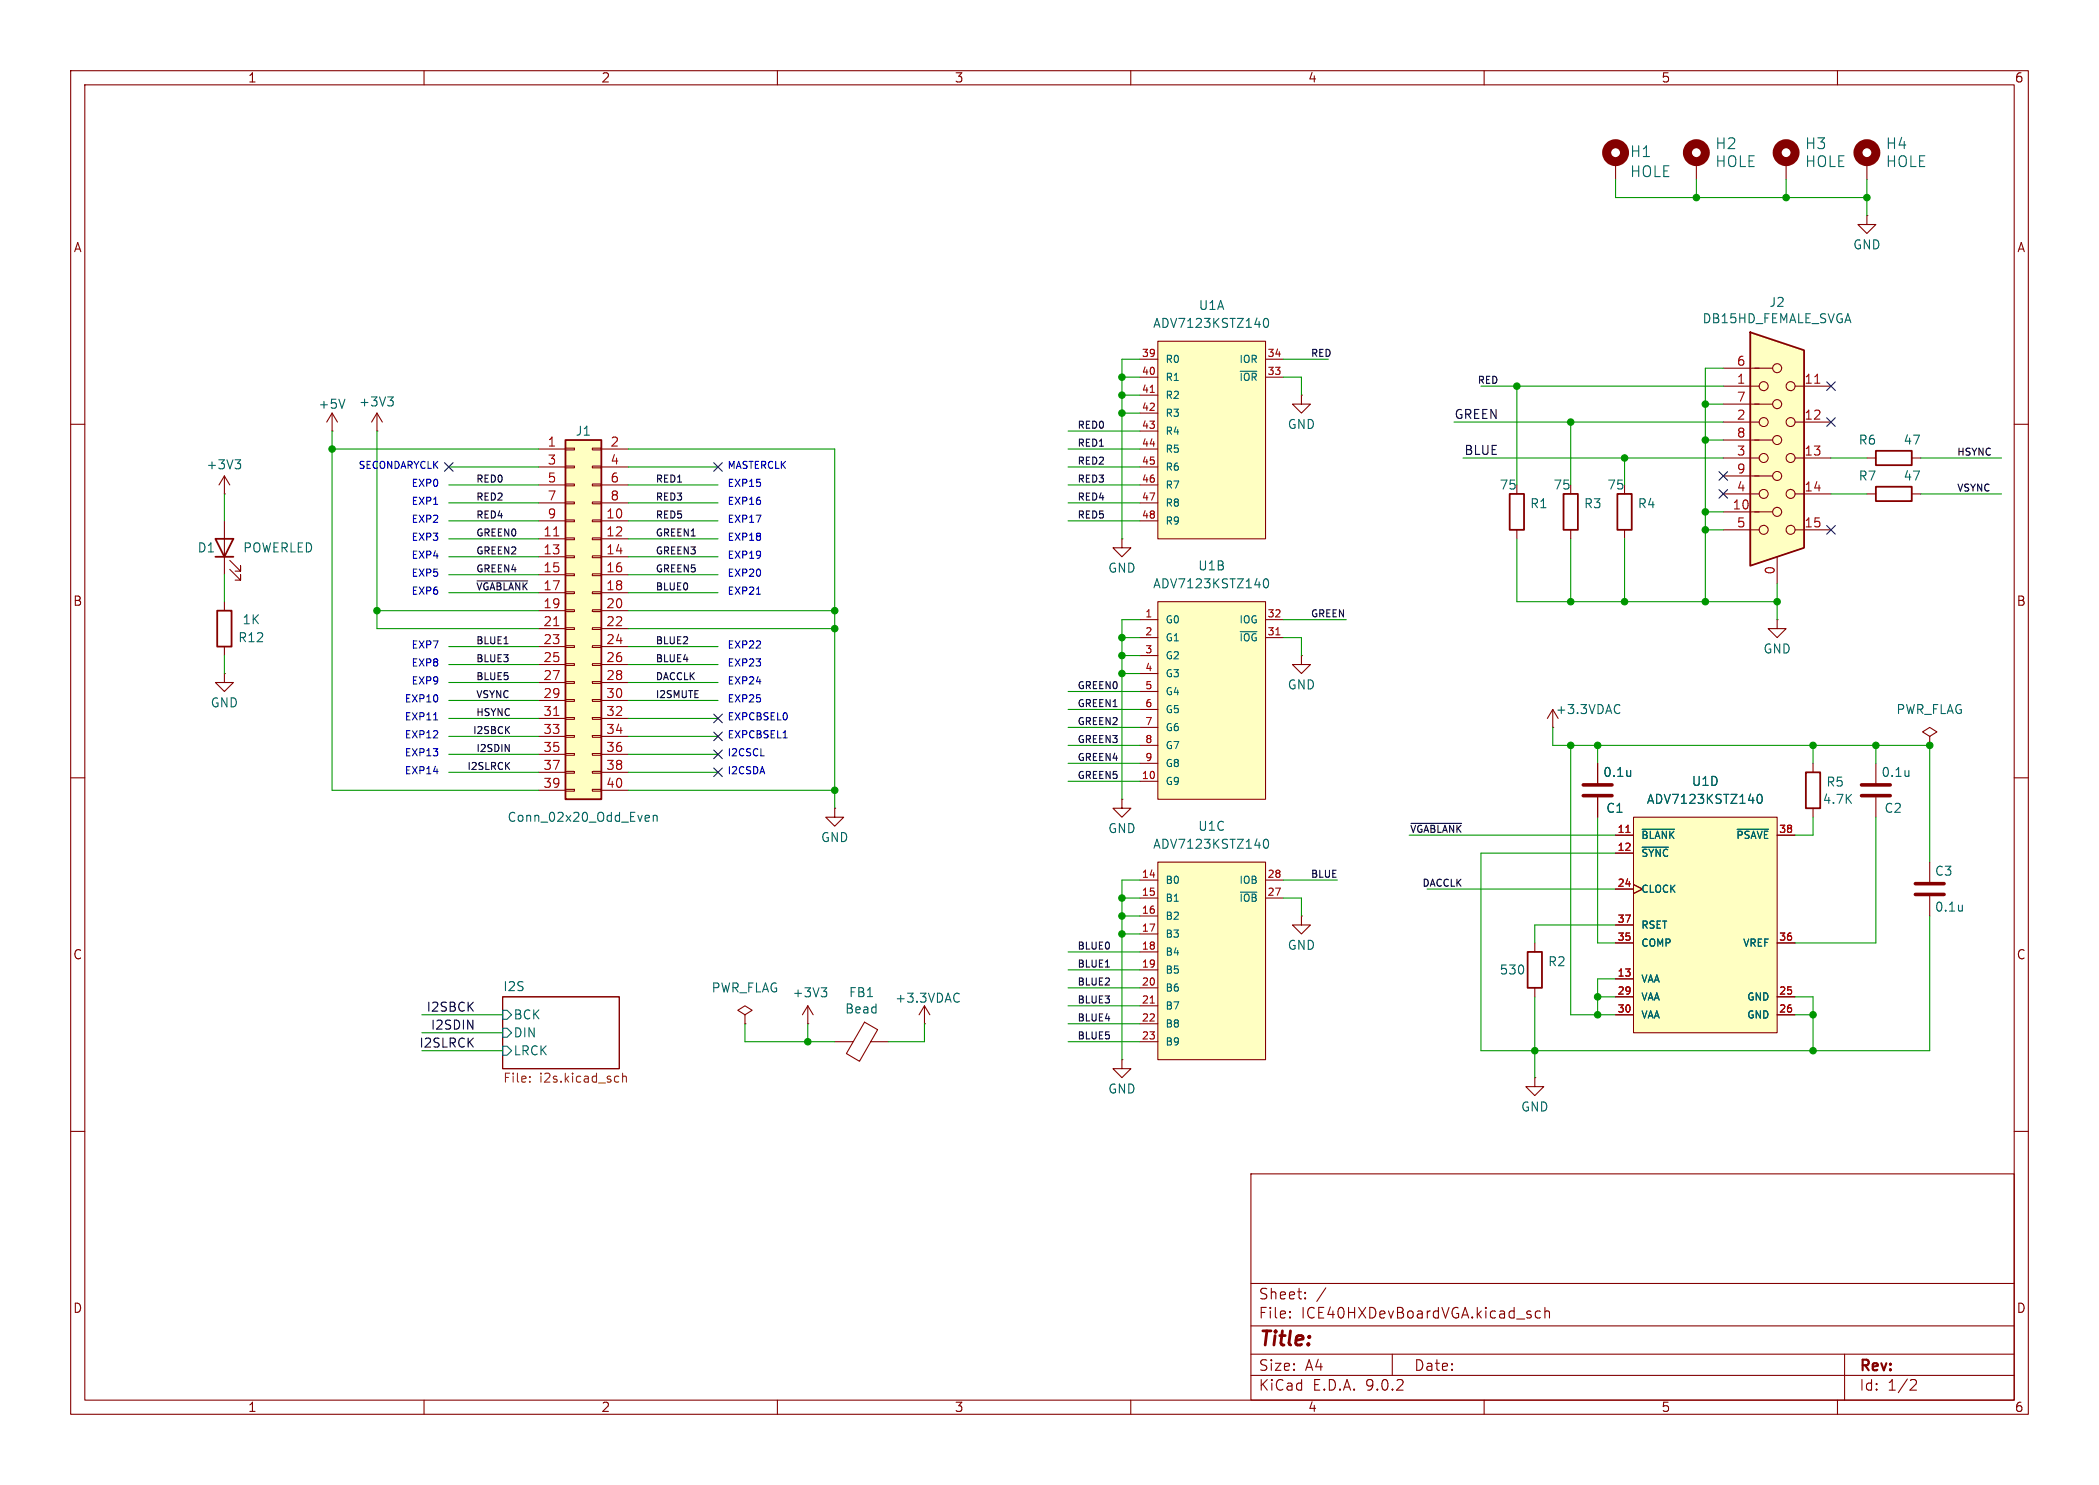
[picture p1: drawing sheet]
<svg xmlns="http://www.w3.org/2000/svg" width="297mm" height="210mm" viewBox="0 0 297 210" stroke-linecap="round" stroke-linejoin="round" font-family="sans-serif">
<g fill="none" stroke="#840000" stroke-width=".15">
<path d="M10 10h277v190h-277zM12 12h273v186h-273zM60 10v2M110 10v2M160 10v2M210 10v2M260 10v2M10 60h2M158.7 76.2v1.3h1.3l-1.3 1.2-1.2-1.2h1.2M158.7 76.2h.1M264.2 64.8h1.2M270.5 64.8h1.3"/>
<path d="M285 60h2M10 110h2M158.7 113v1.3h1.3l-1.3 1.3-1.2-1.3h1.2M158.7 113h.1M226.1 108v2.7M226.1 112.8v2.8M256.5 108v1.2M256.5 114.3v1.3M265.4 108v2.7M265.4 112.8v2.8M285 110h2M217.2 133.4v1.2"/>
<path d="M217.2 139.7v1.3M71.1 141h16.5v10.1h-16.5zM10 160h2M177 166h108v32h-108zM285 160h2M60 198v2M110 198v2M160 198v2M177 194.5h108M177 191.5h108M177 187.5h108M177 181.5h108"/>
<path d="M182.5 186.3h.1l-.1 .1M182.5 186.3v.1M182.5 185.5v.1M182.5 185.5h.1l-.1 .1M184.7 183.6v.1M184.7 183.6h-.1l.1 .1M184.7 182.8v.1M184.7 182.8h-.1l.1 .1M187.6 182.1l-1.3 2M197 191.5v3M210 198v2M218 185.5l-.5-.1-.3 .3v.4l.2 .2 .1 .1 .5-.1"/>
<path d="M218.6 185.5a.37 .37 0 0 1 .6 .1v.8M218.6 184.9v1.5M260 198v2M261 191.5v6.5M270.5 195.1l.5 .1a.41 .41 0 0 1 .1 .5l-.9 .9h1"/>
</g>
<path d="M230.7 109v.8M230.7 109.7h.1M270.1 109v.8M270.1 109.7h-.1M71.1 142.9h.7l.6 .6-.6 .6h-.7zM71.1 145.4h.7l.6 .7-.6 .6h-.7zM71.1 148h.7l.6 .6-.6 .6h-.7z" fill="none" stroke="#006464" stroke-width=".15"/>
<path d="M75 152.9v.1M75 152.3v.1M87.4 152.2l.1 .1M87.5 153h-.1M88.1 151.8v1.2M88.1 152.3l.2-.1 .3 .1v.7" fill="none" stroke="#725600" stroke-width=".15"/>
<path d="M265.4 63.8h5.1v2h-5.1zM255.5 109.2h2.1v5.1h-2.1zM216.2 134.6h2v5.1h-2z" fill="none" stroke="#840000" stroke-width=".25"/>
<path d="M224 112.5h4.1M224 111h4.1M263.4 112.5h4.1M263.4 111h4.1" fill="none" stroke="#840000" stroke-width=".51"/>
<path d="M231.1 115.6h20.4v30.5h-20.4z" fill="#ffffc2"/>
<g fill="none" stroke="#840000" stroke-width=".15">
<path d="M264.2 69.9h1.2M270.5 69.9h1.3M31.7 85.1v1.3M31.7 91.4v1.3M228.6 118.1h2.5M231.1 115.6h20.4v30.5h-20.4zM251.5 118.1h2.5M228.6 120.7h2.5M228.6 125.7h2.5M228.6 130.8h2.5M228.6 133.4h2.5M228.6 138.4h2.5"/>
<path d="M231.1 125.1l1.3 .6-1.3 .7M251.5 133.4h2.5M273 121.9v2.8M273 126.7v2.8M217.2 152.4v1.3h1.2l-1.2 1.2-1.3-1.2h1.3M217.2 152.4h.1M228.6 141h2.5M228.6 143.5h2.5M251.5 141h2.5M251.5 143.5h2.5"/>
</g>
<path d="M232.4 117.3h4.5M232.4 119.8h3.7M245.8 117.3h4.4M248.8 112.4l.1-.1a.69 .69 0 0 1 .3 1.2l-.2 .1a.69 .69 0 0 1-.3-1.1zM277.7 128v.8M277.7 128.7l-.1 .1" fill="none" stroke="#006464" stroke-width=".15"/>
<path d="M230.1 117.7h.5" fill="none" stroke="#a90000" stroke-width=".15"/>
<path d="M271 125h4.1M271 126.5h4.1" fill="none" stroke="#840000" stroke-width=".51"/>
<path d="M265.4 68.8h5.1v2.1h-5.1zM30.7 86.4h2.1v5h-2.1z" fill="none" stroke="#840000" stroke-width=".25"/>
<path d="M163.8 121.9h15.3v28h-15.3z" fill="#ffffc2"/>
<g fill="none" stroke="#840000" stroke-width=".15">
<path d="M31.7 69.9h.1M31.7 67.3l-.7 1.3M31.7 67.3l.8 1.3M31.7 67.3v2.6M31.7 73.7v7.6M32.5 79.2l1.5 1.6v-.8v.8h-.7M31.7 95.3v1.2h1.3l-1.3 1.3-1.2-1.3h1.2M31.7 95.3h.1M32.5 80.5l1.5 1.5v-.7v.7h-.7M161.3 124.5h2.5M161.3 127h2.5M161.3 129.5h2.5"/>
<path d="M161.3 132.1h2.5M161.3 134.6h2.5M161.3 137.2h2.5M161.3 139.7h2.5M163.8 121.9h15.3v28h-15.3zM179.1 124.5h2.5M179.1 127h2.5M118.1 147.3h2.6M122.3 144.6l1.9 1-2.6 4.5-1.8-1.1zM123.2 147.3h2.5M158.7 149.9v1.2h1.3l-1.3 1.3-1.2-1.3h1.2M158.7 149.9h.1"/>
<path d="M161.3 142.2h2.5M161.3 144.8h2.5M161.3 147.3h2.5"/>
</g>
<path d="M162.8 141.9h.5" fill="none" stroke="#a90000" stroke-width=".15"/>
<path d="M33.3 65h.7l-.4 .5M33.8 65.5l.2 .3v.3l-.2 .2M178.9 118.8l.2-.1a.69 .69 0 0 1 .3 1.1l-.2 .2a.69 .69 0 0 1-.3-1.2zM175.5 126.2h2.4" fill="none" stroke="#006464" stroke-width=".15"/>
<path d="M30.5 76.2h2.5l-1.3 2.5zM30.5 78.7h2.5" fill="none" stroke="#840000" stroke-width=".25"/>
<path d="M163.8 48.3h15.3v27.9h-15.3z" fill="#ffffc2"/>
<g fill="none" stroke="#840000" stroke-width=".15">
<path d="M161.3 50.8h2.5M161.3 53.3h2.5M161.3 55.9h2.5M161.3 58.4h2.5M163.8 48.3h15.3v27.9h-15.3zM179.1 50.8h2.5M179.1 53.3h2.5M184.1 55.9v1.3h1.3l-1.3 1.2-1.2-1.2h1.2M184.1 55.9h.1M161.3 61h2.5M161.3 63.5h2.5M161.3 66h2.5"/>
<path d="M161.3 68.6h2.5M161.3 71.1h2.5M161.3 73.7h2.5M222.2 68.6v1.3M222.2 74.9v1.3M229.9 68.6v1.3M229.9 74.9v1.3M218.9 101.6l.8-1.3v2.6M219.7 102.9h.1"/>
</g>
<path d="M162.8 55.5h.5" fill="none" stroke="#a90000" stroke-width=".15"/>
<path d="M175.5 52.5h2.4M178.9 45.1l.2-.1a.69 .69 0 0 1 .3 1.2l-.2 .1a.69 .69 0 0 1-.3-1.1zM229 99.6l.2 .2M229.2 100.8l-.2 .1" fill="none" stroke="#006464" stroke-width=".15"/>
<path d="M221.2 69.9h2.1v5h-2.1zM228.9 69.9h2v5h-2z" fill="none" stroke="#840000" stroke-width=".25"/>
<path d="M163.8 85.1h15.3v27.9h-15.3z" fill="#ffffc2"/>
<g fill="none" stroke="#840000" stroke-width=".15">
<path d="M264.2 30.5v1.3h1.2l-1.2 1.2-1.3-1.2h1.3M264.2 30.5h.1M214.6 68.6v1.3M214.6 74.9v1.3M161.3 87.6h2.5M161.3 90.2h2.5M161.3 92.7h2.5M161.3 95.3h2.5M161.3 97.8h2.5M163.8 85.1h15.3v27.9h-15.3zM179.1 87.6h2.5M179.1 90.2h2.5"/>
<path d="M184.1 92.7v1.3h1.3l-1.3 1.3-1.2-1.3h1.2M184.1 92.7h.1M251.5 87.6v1.3h1.2l-1.2 1.3-1.3-1.3h1.3M251.5 87.6h.1M118.1 114.3v1.3h1.3l-1.3 1.2-1.3-1.2h1.3M118.1 114.3h.1M161.3 100.3h2.5M161.3 102.9h2.5M161.3 105.4h2.5M161.3 108h2.5M161.3 110.5h2.5M273 104.1l1.1-.6-1.1-.6-1 .6 1 .6v1.3"/>
<path d="M273 105.4h.1M105.4 143.5l1-.6-1-.7-1 .7 1 .6v1.3M105.4 144.8h.1M114.3 144.8h.1M114.3 142.2l-.8 1.3M114.3 142.2l.8 1.3M114.3 142.2v2.6M130.8 144.8h.1M130.8 142.2l-.8 1.3M130.8 142.2l.8 1.3M130.8 142.2v2.6"/>
</g>
<path d="M175.5 89.3h2.4M178.9 81.9h.2a.69 .69 0 0 1 .3 1.1l-.2 .1a.69 .69 0 0 1-.3-1.1zM116.2 139.7h.8l-.4 .5M116.7 140.2l.3 .2v.3l-.3 .3M135.5 140.5l.2 .1M135.7 141.6l-.2 .1" fill="none" stroke="#006464" stroke-width=".15"/>
<path d="M180.5 89.8h.6" fill="none" stroke="#a90000" stroke-width=".15"/>
<path d="M213.6 69.9h2v5h-2z" fill="none" stroke="#840000" stroke-width=".25"/>
<path d="M247.6 47l7.7 2.5v28l-7.7 2.5z" fill="#ffffc2"/>
<path d="M247.6 47l7.7 2.5v28l-7.7 2.5z" fill="none" stroke="#840000" stroke-width=".25"/>
<g fill="none" stroke="#840000" stroke-width=".15">
<path d="M243.8 57.2h7M243.8 52.1h7M243.8 54.6h5.1M243.8 59.7h5.1M254 54.6h5.1M254 59.7h5.1M243.8 62.2h7M243.8 67.3h7M243.8 72.4h7M243.8 64.8h5.1M243.8 69.9h5.1M243.8 74.9h5.1"/>
<path d="M251.5 78.7v3.9M254 64.8h5.1M254 69.9h5.1M254 74.9h5.1"/>
<circle cx="249.6" cy="59.7" r=".63"/>
<circle cx="249.6" cy="54.6" r=".63"/>
<circle cx="251.5" cy="52.1" r=".63"/>
<circle cx="251.5" cy="57.1" r=".63"/>
<circle cx="253.4" cy="59.7" r=".63"/>
<circle cx="253.4" cy="54.6" r=".63"/>
<circle cx="249.6" cy="64.8" r=".63"/>
<circle cx="249.6" cy="74.9" r=".63"/>
<circle cx="249.6" cy="69.8" r=".63"/>
<circle cx="251.5" cy="67.3" r=".63"/>
<circle cx="251.5" cy="62.2" r=".63"/>
<circle cx="251.5" cy="72.4" r=".63"/>
<circle cx="253.4" cy="64.8" r=".63"/>
<circle cx="253.4" cy="69.8" r=".63"/>
<circle cx="253.4" cy="74.9" r=".63"/>
</g>
<path d="M256.8 54.2h.7" fill="none" stroke="#a90000" stroke-width=".15"/>
<path d="M80 62.2h5.1v50.8h-5.1z" fill="#ffffc2"/>
<path d="M80 62.2h5.1v50.8h-5.1z" fill="none" stroke="#840000" stroke-width=".25"/>
<g fill="none" stroke="#840000" stroke-width=".15">
<path d="M228.6 22.9v2.5M240 22.9v2.5M252.7 22.9v2.5M264.2 22.9v2.5M47 58.4l-.8 1.3M47 58.4l.8 1.3M47 58.4v2.6M53.3 58.4l-.7 1.3M53.3 58.4l.8 1.3M53.3 58.4v2.6M47 61h.1M53.3 61h.1"/>
<path d="M76.2 63.5h3.8M76.2 66h3.8M76.2 68.6h3.8M76.2 71.1h3.8M76.2 73.7h3.8M76.2 76.2h3.8M76.2 78.7h3.8M80 63.4h1.3v.2h-1.3zM80 65.9h1.3v.3h-1.3zM80 68.5h1.3v.2h-1.3zM80 71h1.3v.2h-1.3zM80 73.5h1.3v.3h-1.3z"/>
<path d="M80 76.1h1.3v.2h-1.3zM80 78.6h1.3v.3h-1.3zM83.8 63.4h1.3v.2h-1.3zM83.8 65.9h1.3v.3h-1.3zM83.8 68.5h1.3v.2h-1.3zM83.8 71h1.3v.2h-1.3zM83.8 73.5h1.3v.3h-1.3zM83.8 76.1h1.3v.2h-1.3zM83.8 78.6h1.3v.3h-1.3zM85.1 63.5h3.8M85.1 66h3.8M85.1 68.6h3.8"/>
<path d="M85.1 71.1h3.8M85.1 73.7h3.8M85.1 76.2h3.8M85.1 78.7h3.8M76.2 81.3h3.8M76.2 83.8h3.8M76.2 86.4h3.8M76.2 88.9h3.8M76.2 91.4h3.8M76.2 94h3.8M76.2 96.5h3.8M76.2 99.1h3.8"/>
<path d="M80 81.2h1.3v.2h-1.3zM80 83.7h1.3v.2h-1.3zM80 86.2h1.3v.3h-1.3zM80 88.8h1.3v.2h-1.3zM80 91.3h1.3v.3h-1.3zM80 93.9h1.3v.2h-1.3zM80 96.4h1.3v.2h-1.3zM80 98.9h1.3v.3h-1.3zM83.8 81.2h1.3v.2h-1.3zM83.8 83.7h1.3v.2h-1.3zM83.8 86.2h1.3v.3h-1.3zM83.8 88.8h1.3v.2h-1.3z"/>
<path d="M83.8 91.3h1.3v.3h-1.3zM83.8 93.9h1.3v.2h-1.3zM83.8 96.4h1.3v.2h-1.3zM83.8 98.9h1.3v.3h-1.3zM85.1 81.3h3.8M85.1 83.8h3.8M85.1 86.4h3.8M85.1 88.9h3.8M85.1 91.4h3.8M85.1 94h3.8M85.1 96.5h3.8M85.1 99.1h3.8"/>
<path d="M76.2 101.6h3.8M76.2 104.1h3.8M76.2 106.7h3.8M76.2 109.2h3.8M76.2 111.8h3.8M80 101.5h1.3v.2h-1.3zM80 104h1.3v.3h-1.3zM80 106.6h1.3v.2h-1.3zM80 109.1h1.3v.2h-1.3zM80 111.6h1.3v.3h-1.3zM83.8 101.5h1.3v.2h-1.3zM83.8 104h1.3v.3h-1.3z"/>
<path d="M83.8 106.6h1.3v.2h-1.3zM83.8 109.1h1.3v.2h-1.3zM83.8 111.6h1.3v.3h-1.3zM85.1 101.6h3.8M85.1 104.1h3.8M85.1 106.7h3.8M85.1 109.2h3.8M85.1 111.8h3.8M226.1 108v2.7M226.1 112.8v2.8M228.6 118.1h2.5M251.5 118.1h2.5"/>
<path d="M184.1 129.5v1.3h1.3l-1.3 1.3-1.2-1.3h1.2M184.1 129.5h.1M228.6 120.7h2.5M228.6 125.7h2.5M228.6 130.8h2.5M228.6 133.4h2.5M228.6 138.4h2.5M231.1 125.1l1.3 .6-1.3 .7M251.5 133.4h2.5M228.6 141h2.5M228.6 143.5h2.5M251.5 141h2.5"/>
<path d="M251.5 143.5h2.5"/>
</g>
<path d="M78.3 75.8h.8M78.3 88.5h.8M78.3 101.2h.8M230.1 117.7h.5" fill="none" stroke="#a90000" stroke-width=".15"/>
<g fill="none" stroke="#006464" stroke-width=".15">
<path d="M48.8 56.5l-.4 1.2M54.9 56.1h.7l-.4 .5M55.4 56.6l.2 .3v.3l-.2 .2M91.5 115.3l.3 .1 .1 .2-.6 .1M91.8 116.1h-.3M92.4 115.4l.2-.1 .3 .1 .1 .7M92.4 115.3v.8M230.7 109v.8M230.7 109.7h.1M232.4 117.3h4.5M232.4 119.8h3.7M245.8 117.3h4.4"/>
<path d="M248.8 112.4l.1-.1a.69 .69 0 0 1 .3 1.2l-.2 .1a.69 .69 0 0 1-.3-1.1z"/>
</g>
<g fill="none" stroke="#840000" stroke-width="1.3">
<circle cx="228.6" cy="21.6" r="1.27"/>
<circle cx="240" cy="21.6" r="1.27"/>
<circle cx="252.7" cy="21.6" r="1.27"/>
<circle cx="264.2" cy="21.6" r="1.27"/>
</g>
<path d="M67.5 82.2h7.2M199.6 116.4h7.2" fill="none" stroke="#0f0f0f" stroke-width=".15"/>
<g fill="none" stroke="#009600" stroke-width=".15">
<path d="M228.6 25.4v2.5h35.6M240 25.4v2.5M252.7 25.4v2.5M264.2 25.4v5.1M158.7 53.3h2.6M158.7 55.9h2.6M158.7 58.4h2.6M161.3 50.8h-2.6v25.4M181.6 53.3h2.5v2.6M181.6 50.8h6.4M205.7 59.7h38.1M209.5 54.6h34.3"/>
<path d="M214.6 54.6v14M222.2 59.7v8.9M241.3 57.2h2.5M243.8 52.1h-2.5v33M31.7 69.9v3.8M47 61v50.8h29.2M47 63.5h29.2M53.3 61v27.9h22.9M63.5 68.6h12.7M63.5 66h12.7M63.5 73.7h12.7M63.5 71.1h12.7"/>
<path d="M63.5 76.2h12.7M63.5 78.7h12.7M88.9 68.6h12.7M88.9 63.5h29.2v50.8M88.9 66h12.7M88.9 73.7h12.7M88.9 71.1h12.7M88.9 76.2h12.7M88.9 78.7h12.7M151.1 68.6h10.2M151.1 66h10.2M151.1 73.7h10.2"/>
<path d="M151.1 71.1h10.2M151.1 63.5h10.2M151.1 61h10.2M207 64.8h36.8M214.6 76.2v8.9h36.9M222.2 76.2v8.9M229.9 64.8v3.8M229.9 76.2v8.9M241.3 74.9h2.5M241.3 72.4h2.5M241.3 62.2h2.5M259.1 64.8h5.1"/>
<path d="M259.1 69.9h5.1M271.8 64.8h11.4M271.8 69.9h11.4M31.7 81.3v3.8M31.7 92.7v2.6M53.3 86.4h22.9M63.5 81.3h12.7M63.5 99.1h12.7M63.5 96.5h12.7M63.5 94h12.7M63.5 91.4h12.7M63.5 83.8h12.7"/>
<path d="M88.9 81.3h12.7M88.9 88.9h29.2M88.9 99.1h12.7M88.9 96.5h12.7M88.9 94h12.7M88.9 86.4h29.2M88.9 91.4h12.7M88.9 83.8h12.7M151.1 97.8h10.2M158.7 90.2h2.6M158.7 92.7h2.6M158.7 95.3h2.6"/>
<path d="M161.3 87.6h-2.6v25.4M181.6 87.6h8.9M181.6 90.2h2.5v2.5M251.5 82.6v5M63.5 109.2h12.7M63.5 106.7h12.7M63.5 101.6h12.7M63.5 104.1h12.7M88.9 111.8h29.2M88.9 109.2h12.7M88.9 106.7h12.7M88.9 101.6h12.7"/>
<path d="M88.9 104.1h12.7M151.1 105.4h10.2M151.1 108h10.2M151.1 100.3h10.2M151.1 102.9h10.2M151.1 110.5h10.2M199.4 118.1h29.2M219.7 102.9v2.5h53.3v16.5M222.2 105.4v38.1h6.4M226.1 105.4v2.6M226.1 115.6v17.8h2.5M256.5 105.4v2.6"/>
<path d="M256.5 115.6v2.5h-2.5M265.4 105.4v2.6M265.4 115.6v17.8h-11.4M151.1 139.7h10.2M151.1 137.2h10.2M151.1 134.6h10.2M158.7 127h2.6M158.7 132.1h2.6M158.7 129.5h2.6M161.3 124.5h-2.6v25.4M181.6 127h2.5v2.5M181.6 124.5h7.6"/>
<path d="M201.9 125.7h26.7M228.6 120.7h-19.1v27.9h63.5v-19.1M228.6 138.4h-2.5v5.1M228.6 130.8h-11.4v2.6M59.7 143.5h11.4M59.7 148.6h11.4M59.7 146.1h11.4M105.4 144.8v2.5h12.7M114.3 144.8v2.5M130.8 144.8v2.5h-5.1M151.1 147.3h10.2M151.1 144.8h10.2"/>
<path d="M151.1 142.2h10.2M217.2 141v11.4M226.1 141h2.5M254 141h2.5v7.6M254 143.5h2.5"/>
</g>
<g fill="none" stroke="#000084" stroke-width=".15">
<path d="M258.5 54l1.2 1.2M258.5 59.1l1.2 1.2M259.7 54l-1.2 1.2M259.7 59.1l-1.2 1.2M62.9 65.4l1.2 1.2M64.1 65.4l-1.2 1.2M101 65.4l1.2 1.2M102.2 65.4l-1.2 1.2M243.2 69.2l1.2 1.3M243.2 66.7l1.2 1.2M244.4 69.2l-1.2 1.3M244.4 66.7l-1.2 1.2"/>
<path d="M258.5 74.3l1.2 1.2M259.7 74.3l-1.2 1.2M101 108.6l1.2 1.2M101 103.5l1.2 1.2M101 101l1.2 1.2M101 106.1l1.2 1.2M102.2 108.6l-1.2 1.2M102.2 103.5l-1.2 1.2M102.2 101l-1.2 1.2M102.2 106.1l-1.2 1.2"/>
</g>
<path d="M107 84h.6M61.4 101.8h.5M110.8 104.4h.6" fill="none" stroke="#0000c2" stroke-width=".15"/>
<g fill="#009600" stroke="#009600" stroke-width=".15">
<circle cx="53.3" cy="86.4" r=".46"/>
<circle cx="47" cy="63.5" r=".46"/>
<circle cx="158.7" cy="95.3" r=".46"/>
<circle cx="118.1" cy="88.9" r=".46"/>
<circle cx="118.1" cy="86.4" r=".46"/>
<circle cx="118.1" cy="111.8" r=".46"/>
<circle cx="114.3" cy="147.3" r=".46"/>
<circle cx="158.7" cy="53.3" r=".46"/>
<circle cx="158.7" cy="55.9" r=".46"/>
<circle cx="158.7" cy="90.2" r=".46"/>
<circle cx="158.7" cy="92.7" r=".46"/>
<circle cx="158.7" cy="58.4" r=".46"/>
<circle cx="214.6" cy="54.6" r=".46"/>
<circle cx="251.5" cy="85.1" r=".46"/>
<circle cx="241.3" cy="85.1" r=".46"/>
<circle cx="226.1" cy="105.4" r=".46"/>
<circle cx="222.2" cy="105.4" r=".46"/>
<circle cx="229.9" cy="85.1" r=".46"/>
<circle cx="265.4" cy="105.4" r=".46"/>
<circle cx="256.5" cy="105.4" r=".46"/>
<circle cx="222.2" cy="85.1" r=".46"/>
<circle cx="241.3" cy="74.9" r=".46"/>
<circle cx="241.3" cy="72.4" r=".46"/>
<circle cx="226.1" cy="143.5" r=".46"/>
<circle cx="256.5" cy="148.6" r=".46"/>
<circle cx="256.5" cy="143.5" r=".46"/>
<circle cx="273" cy="105.4" r=".46"/>
<circle cx="226.1" cy="141" r=".46"/>
<circle cx="217.2" cy="148.6" r=".46"/>
<circle cx="158.7" cy="127" r=".46"/>
<circle cx="158.7" cy="132.1" r=".46"/>
<circle cx="158.7" cy="129.5" r=".46"/>
<circle cx="241.3" cy="62.2" r=".46"/>
<circle cx="229.9" cy="64.8" r=".46"/>
<circle cx="252.7" cy="27.9" r=".46"/>
<circle cx="240" cy="27.9" r=".46"/>
<circle cx="241.3" cy="57.2" r=".46"/>
<circle cx="222.2" cy="59.7" r=".46"/>
<circle cx="264.2" cy="27.9" r=".46"/>
</g>
<text font-size="2.8" fill="#840000" x="178" y="190.9">Title:</text>
<g font-size="2.1" fill="#006464">
<text x="230.6" y="22.4">H1</text>
<text x="242.6" y="21.3">H2</text>
<text x="242.6" y="23.9">HOLE</text>
<text x="255.3" y="21.3">H3</text>
<text x="255.3" y="23.9">HOLE</text>
<text x="266.8" y="21.3">H4</text>
<text x="266.8" y="23.9">HOLE</text>
<text x="230.6" y="25.3">HOLE</text>
</g>
<g font-size="2.1" fill="#840000">
<text x="178" y="184">Sheet:</text>
<text x="178" y="186.7">File:</text>
<text x="184.1" y="186.7">ICE40HXDevBoardVGA.kicad_sch</text>
<text x="178" y="196.9">KiCad</text>
<text x="178" y="194.1">Size:</text>
<text x="184.7" y="194.1">A4</text>
<text x="185.7" y="196.9">E.D.A.</text>
<text x="193.3" y="196.9">9.0.2</text>
<text x="200" y="194.1">Date:</text>
<text x="263" y="194.3">Rev:</text>
<text x="263" y="196.9">Id:</text>
<text x="267.1" y="196.9">1/2</text>
</g>
<g font-size="1.8" fill="#840000">
<text x="35" y="11.9">1</text>
<text x="85" y="11.9">2</text>
<text x="135" y="11.9">3</text>
<text x="185" y="11.9">4</text>
<text x="235" y="11.9">5</text>
<text x="285" y="11.9">6</text>
<text x="10.3" y="35.9">A</text>
<text x="285.3" y="35.9">A</text>
<text x="10.3" y="85.9">B</text>
<text x="285.3" y="85.9">B</text>
<text x="10.3" y="135.9">C</text>
<text x="285.3" y="135.9">C</text>
<text x="10.3" y="185.9">D</text>
<text x="285.3" y="185.9">D</text>
<text x="35" y="199.9">1</text>
<text x="85" y="199.9">2</text>
<text x="135" y="199.9">3</text>
<text x="185" y="199.9">4</text>
<text x="235" y="199.9">5</text>
<text x="285" y="199.9">6</text>
</g>
<g font-size="1.8" fill="#006464">
<text x="262.1" y="35.5">GND</text>
<text x="163.1" y="46.6">ADV7123KSTZ140</text>
<text x="169.5" y="44">U1A</text>
<text x="240.8" y="45.9">DB15HD_FEMALE_SVGA</text>
<text x="250.3" y="43.6">J2</text>
<text x="45" y="58">+5V</text>
<text x="50.7" y="57.7">+3V3</text>
<text x="81.4" y="61.8">J1</text>
<text x="182.1" y="60.9">GND</text>
<text x="262.9" y="63.1">R6</text>
<text x="269.2" y="63.1">47</text>
<text x="29.1" y="66.6">+3V3</text>
<text x="212.1" y="69.4">75</text>
<text x="219.7" y="69.4">75</text>
<text x="227.3" y="69.4">75</text>
<text x="262.9" y="68.2">R7</text>
<text x="269.2" y="68.2">47</text>
<text x="216.4" y="72.1">R1</text>
<text x="224" y="72.1">R3</text>
<text x="231.7" y="72.1">R4</text>
<text x="27.9" y="78.3">D1</text>
<text x="34.3" y="78.3">POWERLED</text>
<text x="156.7" y="81.2">GND</text>
<text x="163.1" y="83.4">ADV7123KSTZ140</text>
<text x="169.4" y="80.9">U1B</text>
<text x="34.2" y="88.5">1K</text>
<text x="33.6" y="91">R12</text>
<text x="249.4" y="92.6">GND</text>
<text x="29.7" y="100.2">GND</text>
<text x="182.1" y="97.7">GND</text>
<text x="220" y="101.2">+3.3VDAC</text>
<text x="268.2" y="101.2">PWR_FLAG</text>
<text x="226.8" y="110.1">0.1u</text>
<text x="232.9" y="113.9">ADV7123KSTZ140</text>
<text x="239.3" y="111.4">U1D</text>
<text x="257.8" y="113.9">4.7K</text>
<text x="258.3" y="111.5">R5</text>
<text x="266.1" y="110.1">0.1u</text>
<text x="71.7" y="116.4">Conn_02x20_Odd_Even</text>
<text x="116.1" y="119.3">GND</text>
<text x="156.7" y="118">GND</text>
<text x="169.4" y="117.7">U1C</text>
<text x="227.2" y="115.2">C1</text>
<text x="266.5" y="115.2">C2</text>
<text x="163.1" y="120.2">ADV7123KSTZ140</text>
<text x="273.7" y="124.1">C3</text>
<text x="273.7" y="129.1">0.1u</text>
<text x="182.1" y="134.5">GND</text>
<text x="219" y="136.9">R2</text>
<text x="71.1" y="140.3">I2S</text>
<text x="100.6" y="140.6">PWR_FLAG</text>
<text x="112" y="141.2">+3V3</text>
<text x="119.5" y="143.5">Bead</text>
<text x="120" y="141.2">FB1</text>
<text x="126.6" y="142">+3.3VDAC</text>
<text x="212.1" y="138">530</text>
<text x="72.6" y="144.4">BCK</text>
<text x="72.6" y="146.9">DIN</text>
<text x="72.6" y="149.5">LRCK</text>
<text x="156.7" y="154.9">GND</text>
<text x="215.1" y="157.4">GND</text>
</g>
<g font-size="1.8" fill="#a90000">
<text x="245.7" y="51.8">6</text>
<text x="245.7" y="54.4">1</text>
<text x="245.7" y="56.9">7</text>
<text x="245.7" y="59.4">2</text>
<text x="255.2" y="54.4">11</text>
<text x="255.2" y="59.4">12</text>
<text x="77.4" y="63.2">1</text>
<text x="77.4" y="65.8">3</text>
<text x="86.3" y="63.2">2</text>
<text x="86.3" y="65.8">4</text>
<text x="245.7" y="62">8</text>
<text x="245.7" y="64.5">3</text>
<text x="255.2" y="64.5">13</text>
<text x="77.4" y="68.3">5</text>
<text x="77.4" y="70.9">7</text>
<text x="86.3" y="68.3">6</text>
<text x="86.3" y="70.9">8</text>
<text x="245.7" y="67.1">9</text>
<text x="245.7" y="69.6">4</text>
<text x="255.2" y="69.6">14</text>
<text x="76.8" y="75.9">11</text>
<text x="77.4" y="73.4">9</text>
<text x="85.7" y="73.4">10</text>
<text x="85.7" y="75.9">12</text>
<text x="245.1" y="72.1">10</text>
<text x="245.7" y="74.7">5</text>
<text x="255.2" y="74.7">15</text>
<text x="76.8" y="78.5">13</text>
<text x="76.8" y="81">15</text>
<text x="76.8" y="83.6">17</text>
<text x="85.7" y="78.5">14</text>
<text x="85.7" y="81">16</text>
<text x="85.7" y="83.6">18</text>
<text x="251.2" y="81.4" transform="rotate(-90 251.2 81.4)">0</text>
<text x="76.8" y="86.1">19</text>
<text x="76.8" y="88.6">21</text>
<text x="85.7" y="86.1">20</text>
<text x="85.7" y="88.6">22</text>
<text x="76.8" y="91.2">23</text>
<text x="76.8" y="93.7">25</text>
<text x="85.7" y="91.2">24</text>
<text x="85.7" y="93.7">26</text>
<text x="76.8" y="96.3">27</text>
<text x="76.8" y="98.8">29</text>
<text x="76.8" y="101.3">31</text>
<text x="85.7" y="96.3">28</text>
<text x="85.7" y="98.8">30</text>
<text x="85.7" y="101.3">32</text>
<text x="76.8" y="103.9">33</text>
<text x="76.8" y="106.4">35</text>
<text x="85.7" y="103.9">34</text>
<text x="85.7" y="106.4">36</text>
<text x="76.8" y="109">37</text>
<text x="76.8" y="111.5">39</text>
<text x="85.7" y="109">38</text>
<text x="85.7" y="111.5">40</text>
</g>
<g font-size="1.8" fill="#0f0f0f">
<text x="205.7" y="59.3">GREEN</text>
<text x="207.1" y="64.4">BLUE</text>
<text x="60.3" y="143.2">I2SBCK</text>
<text x="59.2" y="148.2">I2SLRCK</text>
<text x="60.9" y="145.7">I2SDIN</text>
</g>
<g font-size="1.8" fill="#725600">
<text x="71.1" y="153.4">File:</text>
<text x="76.3" y="153.4">i2s.kicad_sch</text>
</g>
<g font-size="1.4" fill="#a90000">
<text x="161.5" y="50.5">39</text>
<text x="161.5" y="53.1">40</text>
<text x="179.2" y="50.5">34</text>
<text x="179.2" y="53.1">33</text>
<text x="161.5" y="55.6">41</text>
<text x="161.5" y="58.2">42</text>
<text x="161.5" y="60.7">43</text>
<text x="161.5" y="63.2">44</text>
<text x="161.5" y="65.8">45</text>
<text x="161.5" y="68.3">46</text>
<text x="161.5" y="70.9">47</text>
<text x="161.5" y="73.4">48</text>
<text x="161.9" y="87.4">1</text>
<text x="161.9" y="89.9">2</text>
<text x="179.2" y="87.4">32</text>
<text x="179.2" y="89.9">31</text>
<text x="161.9" y="92.5">3</text>
<text x="161.9" y="95">4</text>
<text x="161.9" y="97.5">5</text>
<text x="161.9" y="100.1">6</text>
<text x="161.9" y="102.6">7</text>
<text x="161.9" y="105.2">8</text>
<text x="161.9" y="107.7">9</text>
<text x="161.5" y="110.2">10</text>
<text x="228.8" y="117.9">11</text>
<text x="251.6" y="117.9">38</text>
<text x="161.5" y="124.2">14</text>
<text x="179.2" y="124.2">28</text>
<text x="228.8" y="120.4">12</text>
<text x="228.8" y="125.5">24</text>
<text x="161.5" y="126.7">15</text>
<text x="161.5" y="129.3">16</text>
<text x="161.5" y="131.8">17</text>
<text x="179.2" y="126.7">27</text>
<text x="228.8" y="130.6">37</text>
<text x="161.5" y="134.4">18</text>
<text x="161.5" y="136.9">19</text>
<text x="228.8" y="133.1">35</text>
<text x="251.6" y="133.1">36</text>
<text x="161.5" y="139.4">20</text>
<text x="161.5" y="142">21</text>
<text x="228.8" y="138.2">13</text>
<text x="228.8" y="140.7">29</text>
<text x="228.8" y="143.3">30</text>
<text x="251.6" y="140.7">25</text>
<text x="251.6" y="143.3">26</text>
<text x="161.5" y="144.5">22</text>
<text x="161.5" y="147.1">23</text>
</g>
<g font-size="1.4" fill="#006464">
<text x="164.8" y="51.5">R0</text>
<text x="175.2" y="51.5">IOR</text>
<text x="164.8" y="54.1">R1</text>
<text x="164.8" y="56.6">R2</text>
<text x="164.8" y="59.2">R3</text>
<text x="175.2" y="54.1">~{IOR}</text>
<text x="164.8" y="61.7">R4</text>
<text x="164.8" y="64.2">R5</text>
<text x="164.8" y="66.8">R6</text>
<text x="164.8" y="69.3">R7</text>
<text x="164.8" y="71.9">R8</text>
<text x="164.8" y="74.4">R9</text>
<text x="164.8" y="88.4">G0</text>
<text x="175.2" y="88.4">IOG</text>
<text x="164.8" y="90.9">G1</text>
<text x="164.8" y="93.4">G2</text>
<text x="164.8" y="96">G3</text>
<text x="175.2" y="90.9">~{IOG}</text>
<text x="164.8" y="98.5">G4</text>
<text x="164.8" y="101.1">G5</text>
<text x="164.8" y="103.6">G6</text>
<text x="164.8" y="106.1">G7</text>
<text x="164.8" y="108.7">G8</text>
<text x="164.8" y="111.2">G9</text>
<text x="232.2" y="118.8">~{BLANK}</text>
<text x="245.5" y="118.8">~{PSAVE}</text>
<text x="164.8" y="125.2">B0</text>
<text x="175.2" y="125.2">IOB</text>
<text x="232.2" y="121.4">~{SYNC}</text>
<text x="164.8" y="127.7">B1</text>
<text x="164.8" y="130.3">B2</text>
<text x="175.2" y="127.7">~{IOB}</text>
<text x="232.2" y="126.5">CLOCK</text>
<text x="232.2" y="131.5">RSET</text>
<text x="164.8" y="132.8">B3</text>
<text x="164.8" y="135.4">B4</text>
<text x="164.8" y="137.9">B5</text>
<text x="232.2" y="134.1">COMP</text>
<text x="246.5" y="134.1">VREF</text>
<text x="164.8" y="140.4">B6</text>
<text x="164.8" y="143">B7</text>
<text x="232.2" y="139.2">VAA</text>
<text x="232.2" y="141.7">VAA</text>
<text x="247.1" y="141.7">GND</text>
<text x="164.8" y="145.5">B8</text>
<text x="164.8" y="148.1">B9</text>
<text x="232.2" y="144.2">VAA</text>
<text x="247.1" y="144.2">GND</text>
</g>
<g font-size="1.4" fill="#0f0f0f">
<text x="185.4" y="50.5">RED</text>
<text x="209" y="54.3">RED</text>
<text x="152.4" y="63.2">RED1</text>
<text x="152.4" y="65.8">RED2</text>
<text x="152.4" y="60.7">RED0</text>
<text x="276.9" y="64.5">HSYNC</text>
<text x="67.3" y="68.3">RED0</text>
<text x="67.3" y="70.8">RED2</text>
<text x="92.7" y="68.3">RED1</text>
<text x="92.7" y="70.8">RED3</text>
<text x="152.4" y="70.8">RED4</text>
<text x="152.4" y="68.3">RED3</text>
<text x="276.9" y="69.6">VSYNC</text>
<text x="67.3" y="73.4">RED4</text>
<text x="67.3" y="75.9">GREEN0</text>
<text x="92.7" y="73.4">RED5</text>
<text x="92.7" y="75.9">GREEN1</text>
<text x="152.4" y="73.4">RED5</text>
<text x="67.3" y="78.5">GREEN2</text>
<text x="67.3" y="83.5">~{VGABLANK}</text>
<text x="67.3" y="81">GREEN4</text>
<text x="92.7" y="83.5">BLUE0</text>
<text x="92.7" y="81">GREEN5</text>
<text x="92.7" y="78.5">GREEN3</text>
<text x="185.4" y="87.4">GREEN</text>
<text x="67.3" y="93.7">BLUE3</text>
<text x="67.3" y="91.2">BLUE1</text>
<text x="92.7" y="91.2">BLUE2</text>
<text x="92.7" y="93.7">BLUE4</text>
<text x="67.3" y="96.2">BLUE5</text>
<text x="67.3" y="98.8">VSYNC</text>
<text x="67.3" y="101.3">HSYNC</text>
<text x="92.7" y="98.8">I2SMUTE</text>
<text x="92.7" y="96.2">DACCLK</text>
<text x="152.4" y="97.5">GREEN0</text>
<text x="152.4" y="100.1">GREEN1</text>
<text x="66.8" y="103.9">I2SBCK</text>
<text x="67.3" y="106.4">I2SDIN</text>
<text x="152.4" y="107.7">GREEN4</text>
<text x="152.4" y="102.6">GREEN2</text>
<text x="152.4" y="105.1">GREEN3</text>
<text x="66" y="108.9">I2SLRCK</text>
<text x="152.4" y="110.2">GREEN5</text>
<text x="199.4" y="117.8">~{VGABLANK}</text>
<text x="185.4" y="124.2">BLUE</text>
<text x="201.1" y="125.5">DACCLK</text>
<text x="152.4" y="136.9">BLUE1</text>
<text x="152.4" y="134.3">BLUE0</text>
<text x="152.4" y="142">BLUE3</text>
<text x="152.4" y="139.4">BLUE2</text>
<text x="152.4" y="147">BLUE5</text>
<text x="152.4" y="144.5">BLUE4</text>
</g>
<g font-size="1.4" fill="#0000c2">
<text x="50.6" y="66.5">SECONDARYCLK</text>
<text x="58.1" y="71.6">EXP1</text>
<text x="58.1" y="69.1">EXP0</text>
<text x="102.9" y="69.1">EXP15</text>
<text x="102.9" y="66.5">MASTERCLK</text>
<text x="102.9" y="71.6">EXP16</text>
<text x="58.1" y="74.1">EXP2</text>
<text x="58.1" y="76.7">EXP3</text>
<text x="102.9" y="76.7">EXP18</text>
<text x="102.9" y="74.1">EXP17</text>
<text x="58.1" y="79.2">EXP4</text>
<text x="58.1" y="81.8">EXP5</text>
<text x="102.9" y="81.8">EXP20</text>
<text x="102.9" y="79.2">EXP19</text>
<text x="58.1" y="84.3">EXP6</text>
<text x="102.9" y="84.3">EXP21</text>
<text x="58.1" y="91.9">EXP7</text>
<text x="58.1" y="94.5">EXP8</text>
<text x="102.9" y="94.5">EXP23</text>
<text x="102.9" y="91.9">EXP22</text>
<text x="57.1" y="99.5">EXP10</text>
<text x="58.1" y="97">EXP9</text>
<text x="102.9" y="99.5">EXP25</text>
<text x="102.9" y="97">EXP24</text>
<text x="57.1" y="102.1">EXP11</text>
<text x="57.1" y="107.2">EXP13</text>
<text x="57.1" y="104.6">EXP12</text>
<text x="102.9" y="102.1">EXPCBSEL0</text>
<text x="102.9" y="107.2">I2CSCL</text>
<text x="102.9" y="104.6">EXPCBSEL1</text>
<text x="57.1" y="109.7">EXP14</text>
<text x="102.9" y="109.7">I2CSDA</text>
</g>
</svg>
